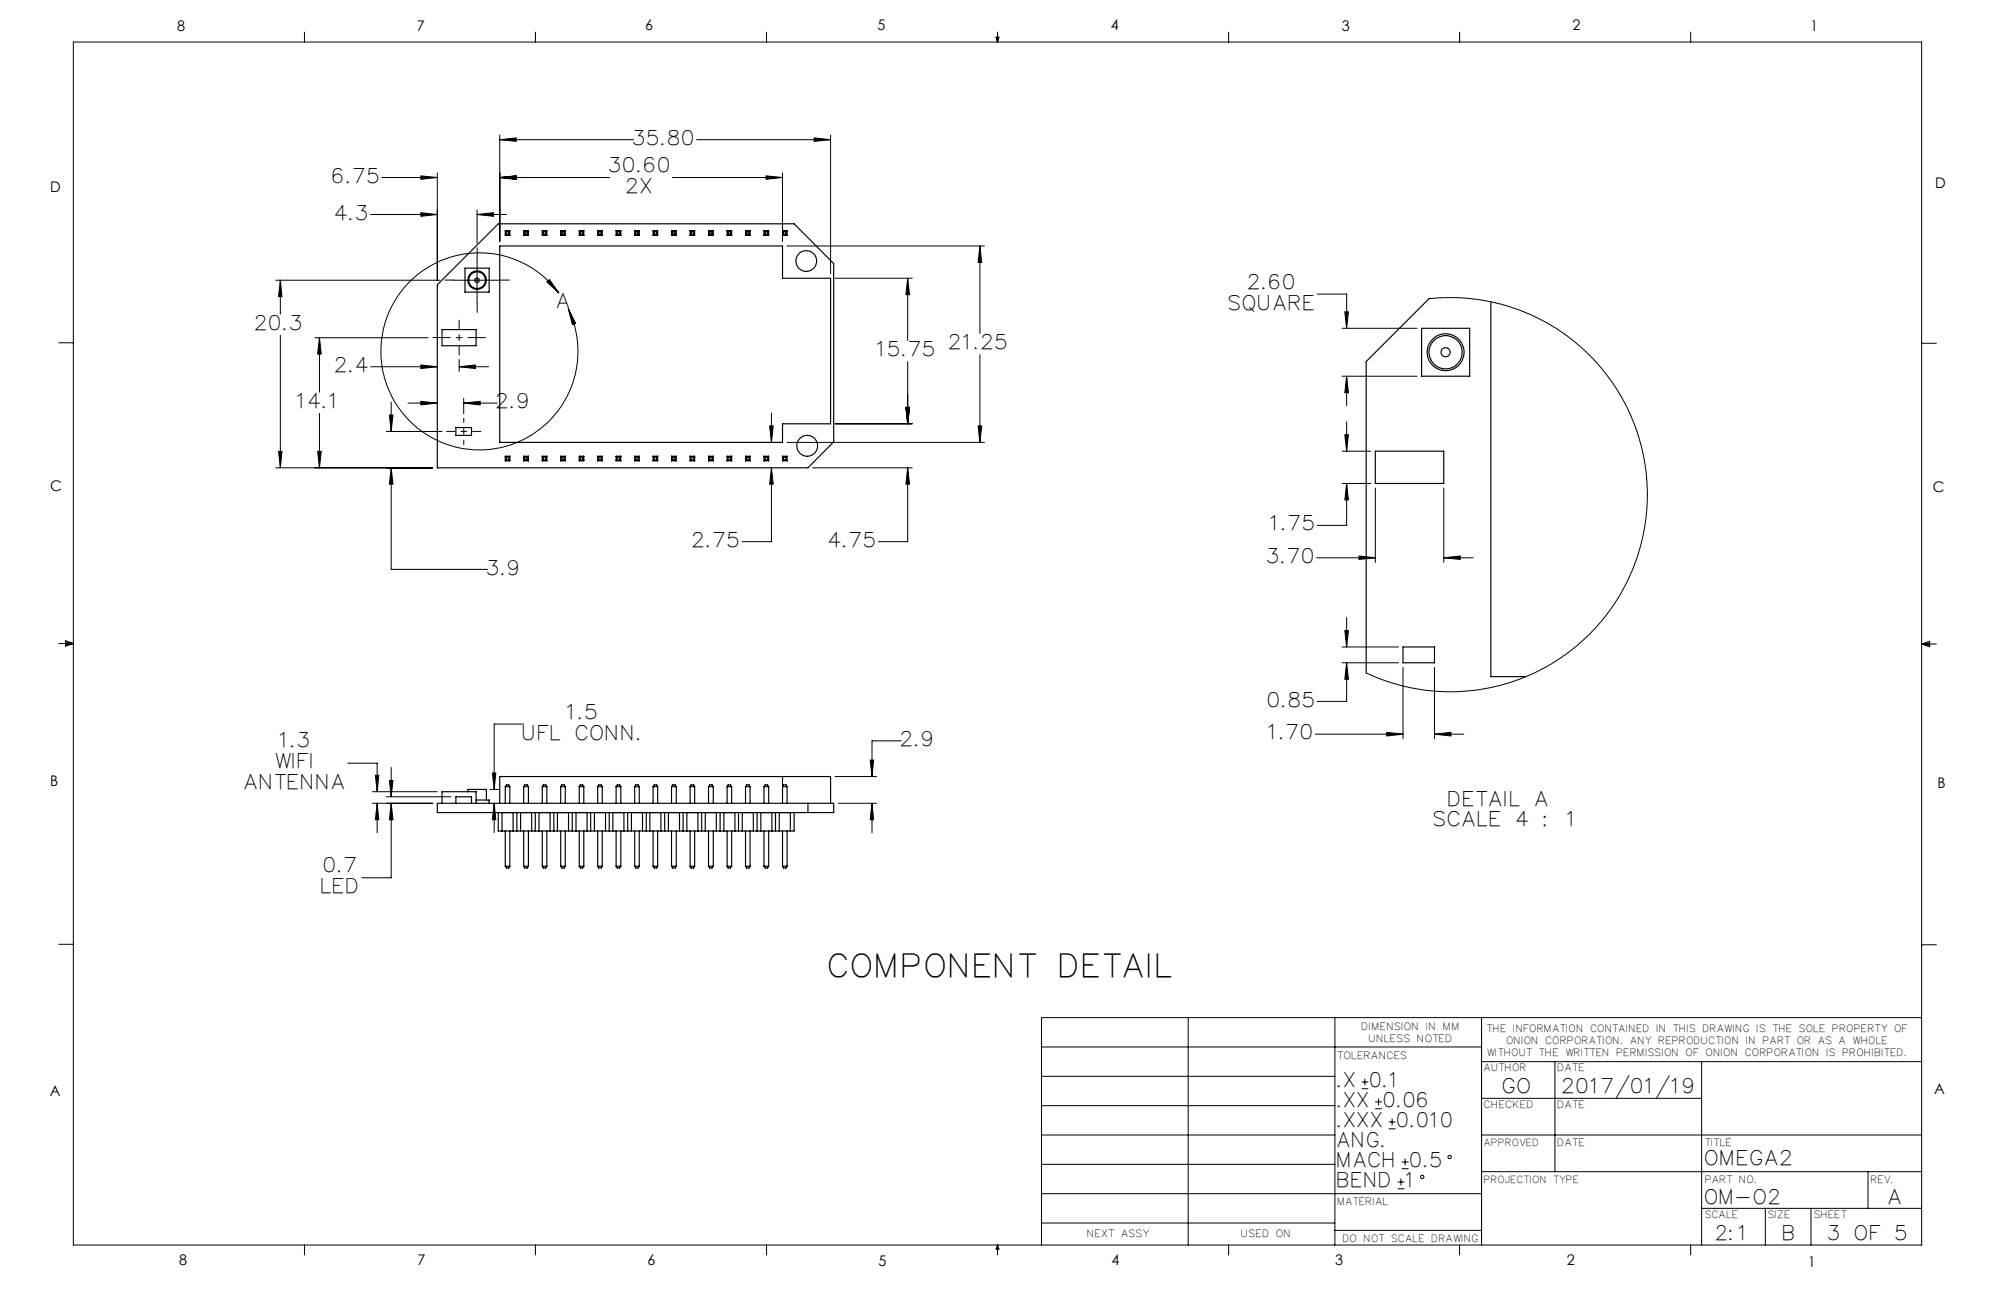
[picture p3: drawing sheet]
<svg xmlns="http://www.w3.org/2000/svg" width="432mm" height="279mm" viewBox="0 0 432 279" stroke-linecap="round" stroke-linejoin="round" font-family="sans-serif">
<g fill="none" stroke="#000" stroke-width=".22">
<path d="M15.9 9.1h400v260.4h-400zM65.9 6.9v2.2M115.9 6.9v2.2M165.9 6.9v2.2M215.6 8h.6l-.3 1.1zM215.7 8l.2 1.1M215.9 6.9v2.2M216 8l-.1 1.1M265.9 6.9v2.2M315.9 6.9v2.2M365.9 6.9v2.2M82.7 38.4h12"/>
<path d="M91.1 38.1l3.6 .3-3.6 .4zM94.7 37.4v23.2M108.2 38.4l3.5-.3v.7zM108.2 30.2l3.5-.4v.8zM108.2 29.2v23M108.2 38.4h23.7M108.2 30.2h29M145.6 38.4h23.8M150.8 30.2h29M165.8 38.1l3.6 .3-3.6 .4zM169.4 37.4v14.8M176.2 29.8l3.6 .4-3.6 .4z"/>
<path d="M179.8 29.2v30M80.2 46.4h14.5M91.1 46l3.6 .4-3.6 .4zM103.3 46.4l3.5-.4v.8zM103.3 45.4v7.2M103.3 46.4h6.3M103.3 55.6v10M170.4 53.2h42.7M212.1 53.2l.4 3.6h-.8zM212.1 53.2v19M12.7 74.2h3.2M59.7 60.6h35.5"/>
<path d="M60.7 60.6l.3 3.6h-.7zM60.7 60.6v7.4M60.7 72.6v28.6M68.2 73.1h24.5M69.1 73.1l.4 3.5h-.7zM69.1 73.1v11.8M80.2 79.4h14.5M91.1 79l3.6 .4-3.6 .4zM98.2 60.6h10.1M99.4 79.4l3.5-.4v.8zM99.4 77.8v2.6M99.4 79.4h6.3"/>
<path d="M118.4 61l.5-.5 2.1 2.9zM121 63.4a21.3 21.3 0 0 0-36.2 2.9 21.3 21.3 0 0 0 18.7 31.1 21.3 21.3 0 0 0 19.5-30.6M123 66.8l1.6 3.2-.7 .2zM180.8 60.2h16.6M196.5 60.2l.3 3.6h-.7zM196.5 60.2v13.5M196.5 78.3v13.4M212.1 76.8v18.9M285.1 63.6h6.4v7.4M290.5 71h16.2M291.1 67.5h.8l-.4 3.5zM309.3 64.7l3-.3h3.2l4.1 .4 5 1 4.3 1.3 4 1.8 3.9 2.1 4.2 3.1 3.8 3.6 3.7 4.4 2.4 3.7 2.1 4.2 1.6 4.2 1.2 5.1 .6 4.6 .2 4.2-.6 5.7-.9 4.1-1.6 5-2.6 5.4-2.2 3.5-3.5 4.3-4 3.7-4.2 3.1-3.4 2-4.6 2.1-4.8 1.4-5.1 1-4.4 .3-4.7-.2-4.9-.7-4.8-1.3-4.6-1.9"/>
<path d="M415.9 74.3h3.2M60.3 97.7h.7l-.3 3.5zM68.8 97.7h.7l-.4 3.5zM69.1 89.5v11.7M83.6 93.4h12.1M84.3 89.8h.8l-.4 3.6zM84.7 87v6.4M88.3 87.2h6.4M91.1 86.9l3.6 .3-3.6 .4zM100.4 87.2l3.5-.3v.7zM100.4 86.2v3.3M100.4 87.2h7.2"/>
<path d="M166.6 92.2h.8l-.4 3.5zM167 89.4v6.3M170.4 95.7h42.7M180.8 91.7h16.6M196.1 88.2h.7l-.3 3.5zM211.7 92.2h.8l-.4 3.5zM290.5 97.6h6.2M290.5 81.4h16.2M291.1 94.1h.8l-.4 3.5zM291.5 81.4l.4 3.6h-.8zM291.5 81.4v6.4M291.5 91.3v6.3"/>
<path d="M59.7 101.2h34M84.7 101.2l.4 3.6h-.8zM84.7 101.2v22h20.9M167 101.2l.4 3.6h-.8zM167 101.2v16h-6.4M175.9 101.2h21.5M196.5 101.2l.3 3.6h-.7zM196.5 101.2v16h-6.4M290.5 104.6h6.2M291.5 104.6l.4 3.6h-.8zM291.5 104.6v9.1h-6.4M297.7 105.6v16.1"/>
<path d="M312.5 105.6v16.1M12.7 139.3h3.2M14.2 139.1l1.7 .2M14.2 138.7l1.7 .6-1.7 .5zM15.9 139.3l-1.7 .3M285 120.7h12.7M291.1 136.5h.8l-.4 3.5zM291.5 133.7v6.3M294.1 120.3l3.6 .4-3.6 .4zM312.5 120.7l3.6-.4v.8zM312.5 120.7h6.3M415.9 139.4h3.2"/>
<path d="M415.9 139.4l1.8-.6v1.2zM415.9 139.4l1.8 .3M417.7 139.2l-1.8 .2M113.3 156.7h-6.3v14.2M284.7 158.9h19M290.5 140h12.2M290.5 143.4h12.2M291.5 143.4l.4 3.6h-.8zM291.5 143.4v8.4h-6.4M300.1 158.5l3.6 .4-3.6 .4zM303.7 144.4v15.5M310.5 158.9l3.5-.4v.8z"/>
<path d="M310.5 144.4v15.5M310.5 158.9h6.3M75.3 165.2h6.3v6.1M80.6 173.8h13.1M80.6 171.3h14.1M81.2 167.8h.8l-.4 3.5zM81.6 173.8l.4 3.6h-.8zM81.6 173.8v6.4M83.6 172.4h14M84.3 168.9h.8l-.4 3.5zM84.7 173.8l.4 3.6h-.8zM84.7 166.1v6.3"/>
<path d="M84.7 173.8v16.2h-6.4M106 170.9h1.9M106.6 167.3h.7l-.3 3.6zM107 173.8l.3 3.6h-.7zM107 173.8v6.4M180.8 168.1h8.9M181.5 173.8h8.2M188.3 164.5h.8l-.4 3.6zM188.7 173.8l.4 3.6h-.8zM188.7 173.8v6.4M195.1 160.3h-6.4v7.8M12.7 204.4h3.2"/>
<path d="M415.9 204.5h3.2M225.4 226.6h95.3M225.4 239.3h63.5M225.4 232.9h63.5M257.2 220.2v49.3M288.9 220.2v49.3M294.7 235.6h1.5M294.7 234.2h1.5M295.4 233.4v1.5M297.6 240h1.5M297.6 238.5h1.5M298.4 237.7v1.5"/>
<path d="M320.7 220.2v49.3M320.7 237.7h47.6M320.7 229.8h95.2M336.5 229.8v23.8M368.3 229.8v39.7M415.9 220.2h-190.5v49.3M225.4 258.3h95.3M225.4 245.6h63.5M225.4 252h63.5M300.6 244.3h1.4M300.6 242.8h1.4M301.3 242.1v1.5"/>
<path d="M302.5 257.3h1.5M302.5 255.8h1.5M303.2 255.1v1.4M303.4 252.9h1.5M303.4 251.5h1.5M304.1 250.8v1.4M320.7 253.6h95.2M320.7 245.6h95.2M404.3 253.6v7.9M65.9 269.5v2.1M115.9 269.5v2.1M165.9 269.5v2.1"/>
<path d="M215.9 269.5v2.1M215.9 269.5l.3 .8h-.6zM225.4 264.7h63.5M265.9 269.5v2.1M288.9 266.3h31.8M315.9 269.5v2.1M365.9 269.5v2.1M368.3 261.5h47.6M382.1 261.5v8M392 261.5v8"/>
<circle cx="307.8" cy="254.7" r=".38"/>
<circle cx="313.8" cy="250.4" r=".37"/>
</g>
<path d="M103.3 55.6v-2M98.3 60.6h-2M103.3 65.6v2M108.3 60.6h2" fill="none" stroke="#000" stroke-width=".22" stroke-dasharray="15.2 1.3 1.3 1.3"/>
<path d="M99.4 76.8v-7.5M96.7 93.4h7.4" fill="none" stroke="#000" stroke-width=".22" stroke-dasharray="15.2 1.3 1.3 1.3" stroke-dashoffset="13.4"/>
<path d="M100.4 96.2v-5.7" fill="none" stroke="#000" stroke-width=".22" stroke-dasharray="15.2 1.3 1.3 1.3" stroke-dashoffset="14.3"/>
<path d="M93.7 73.1h11.4" fill="none" stroke="#000" stroke-width=".22" stroke-dasharray="15.2 1.3 1.3 1.3" stroke-dashoffset="11.4"/>
<g fill="#000">
<path d="M118.4 61l.5-.5 2.1 2.9zM123 66.8l1.6 3.2-.7 .2z"/>
<path d="M91.1 86.9l3.6 .3-3.6 .4zM100.4 87.2l3.5-.3v.7zM84.7 101.2l.4 3.6h-.8zM84.3 89.8h.8l-.4 3.6zM69.1 73.1l.4 3.5h-.7zM68.8 97.7h.7l-.4 3.5zM99.4 79.4l3.5-.4v.8zM91.1 79l3.6 .4-3.6 .4zM167 101.2l.4 3.6h-.8zM166.6 92.2h.8l-.4 3.5zM91.1 46l3.6 .4-3.6 .4zM103.3 46.4l3.5-.4v.8zM60.7 60.6l.3 3.6h-.7zM60.3 97.7h.7l-.3 3.5zM91.1 38.1l3.6 .3-3.6 .4zM108.2 38.4l3.5-.3v.7zM108.2 38.4l3.5-.3v.7zM165.8 38.1l3.6 .3-3.6 .4zM108.2 30.2l3.5-.4v.8zM176.2 29.8l3.6 .4-3.6 .4zM196.5 101.2l.3 3.6h-.7zM196.1 88.2h.7l-.3 3.5zM196.1 88.2h.7l-.3 3.5zM196.5 60.2l.3 3.6h-.7zM212.1 53.2l.4 3.6h-.8zM211.7 92.2h.8l-.4 3.5zM188.3 164.5h.8l-.4 3.6zM188.7 173.8l.4 3.6h-.8zM81.2 167.8h.8l-.4 3.5zM81.6 173.8l.4 3.6h-.8zM106.6 167.3h.7l-.3 3.6zM107 173.8l.3 3.6h-.7zM84.3 168.9h.8l-.4 3.5zM84.7 173.8l.4 3.6h-.8zM291.1 94.1h.8l-.4 3.5zM291.5 104.6l.4 3.6h-.8zM310.5 158.9l3.5-.4v.8zM300.1 158.5l3.6 .4-3.6 .4zM291.1 136.5h.8l-.4 3.5zM291.5 143.4l.4 3.6h-.8zM291.5 81.4l.4 3.6h-.8zM291.1 67.5h.8l-.4 3.5zM312.5 120.7l3.6-.4v.8zM294.1 120.3l3.6 .4-3.6 .4z"/>
</g>
<g fill="none" stroke="#000" stroke-width=".25">
<path d="M100.6 58h5.3v5.2h-5.3zM107.8 48.4h64.1l8.5 8.6v38.6l-5.5 5.6h-80.2v-39.6zM108.2 53.2h61.2v7h10.4v31.5h-10.4v4h-61.2zM109.4 49.9h.9M109.4 50.9h.9M109.4 49.9l.2 .3M109.4 49.9v1M109.6 50.2h.5M109.6 50.7h.5M109.6 50.2v.5M109.6 50.7l-.2 .2M110.1 50.7l.2 .2"/>
<path d="M110.1 50.2v.5M110.3 49.9l-.2 .3M110.3 49.9v1M113.3 49.9h1.1M113.3 50.9h1.1M113.3 49.9l.3 .3M113.3 49.9v1M113.6 50.2h.5M113.6 50.7h.5M113.6 50.7l-.3 .2M113.6 50.2v.5M114.1 50.7l.3 .2"/>
<path d="M114.1 50.2v.5M114.4 49.9l-.3 .3M114.4 49.9v1M117.4 49.9h1M117.4 50.9h1M117.4 49.9v1M117.4 49.9l.2 .3M117.6 50.2h.5M117.6 50.7h.5M117.6 50.2v.5M117.6 50.7l-.2 .2M118.1 50.2v.5"/>
<path d="M118.1 50.7l.3 .2M118.4 49.9v1M118.4 49.9l-.3 .3M121.4 49.9h.9M121.4 50.9h.9M121.4 49.9l.2 .3M121.4 49.9v1M121.6 50.2h.5M121.6 50.7h.5M121.6 50.2v.5M121.6 50.7l-.2 .2M122.1 50.2v.5"/>
<path d="M122.1 50.7l.2 .2M122.3 49.9l-.2 .3M122.3 49.9v1M125.4 49.9h1M125.4 50.9h1M125.4 49.9l.2 .3M125.4 49.9v1M125.6 50.2h.5M125.6 50.7h.5M125.6 50.2v.5M125.6 50.7l-.2 .2M126.1 50.2v.5"/>
<path d="M126.1 50.7l.3 .2M126.4 49.9l-.3 .3M126.4 49.9v1M129.4 49.9h1M129.4 50.9h1M129.4 49.9l.2 .3M129.4 49.9v1M129.6 50.2h.5M129.6 50.7h.5M129.6 50.2v.5M129.6 50.7l-.2 .2M130.1 50.2v.5"/>
<path d="M130.1 50.7l.3 .2M130.4 49.9l-.3 .3M130.4 49.9v1M133.4 49.9h1M133.4 50.9h1M133.4 49.9v1M133.4 49.9l.2 .3M133.6 50.2h.5M133.6 50.7h.5M133.6 50.2v.5M133.6 50.7l-.2 .2M134.1 50.2v.5"/>
<path d="M134.1 50.7l.3 .2M134.4 49.9l-.3 .3M134.4 49.9v1M137.4 49.9l.2 .3M137.4 49.9h1M137.4 50.9h1M137.4 49.9v1M137.6 50.2h.5M137.6 50.7h.5M137.6 50.2v.5M137.6 50.7l-.2 .2M138.1 50.7l.3 .2"/>
<path d="M138.1 50.2v.5M138.4 49.9l-.3 .3M138.4 49.9v1M141.4 49.9h.9M141.4 50.9h.9M141.4 49.9l.2 .3M141.4 49.9v1M141.6 50.2h.5M141.6 50.7h.5M141.6 50.2v.5M141.6 50.7l-.2 .2M142.1 50.7l.2 .2"/>
<path d="M142.1 50.2v.5M142.3 49.9l-.2 .3M142.3 49.9v1M145.3 49.9h1.1M145.3 50.9h1.1M145.3 49.9l.3 .3M145.3 49.9v1M145.6 50.2h.5M145.6 50.7h.5M145.6 50.7l-.3 .2M145.6 50.2v.5M146.1 50.7l.3 .2"/>
<path d="M146.1 50.2v.5M146.4 49.9l-.3 .3M146.4 49.9v1M149.4 49.9h1M149.4 50.9h1M149.4 49.9l.2 .3M149.4 49.9v1M149.6 50.2h.5M149.6 50.7h.5M149.6 50.2v.5M149.6 50.7l-.2 .2M150.1 50.2v.5"/>
<path d="M150.1 50.7l.3 .2M150.4 49.9l-.3 .3M150.4 49.9v1M153.4 49.9h1M153.4 49.9l.2 .3M153.4 49.9v1M153.4 50.9h1M153.6 50.2h.5M153.6 50.7h.5M153.6 50.7l-.2 .2M153.6 50.2v.5M154.1 50.7l.3 .2"/>
<path d="M154.1 50.2v.5M154.4 49.9l-.3 .3M154.4 49.9v1M157.4 49.9h1M157.4 50.9h1M157.4 49.9v1M157.4 49.9l.2 .3M157.6 50.2h.5M157.6 50.7h.5M157.6 50.2v.5M157.6 50.7l-.2 .2M158.1 50.7l.3 .2"/>
<path d="M158.1 50.2v.5M158.4 49.9v1M158.4 49.9l-.3 .3M161.4 49.9h.9M161.4 50.9h.9M161.4 49.9v1M161.4 49.9l.2 .3M161.6 50.2h.5M161.6 50.7h.5M161.6 50.2v.5M161.6 50.7l-.2 .2M162.1 50.7l.2 .2"/>
<path d="M162.1 50.2v.5M162.3 49.9v1M162.3 49.9l-.2 .3M165.3 49.9h1.1M165.3 50.9h1.1M165.3 49.9v1M165.3 49.9l.3 .3M165.6 50.2h.5M165.6 50.7h.5M165.6 50.2v.5M165.6 50.7l-.3 .2M166.1 50.7l.3 .2"/>
<path d="M166.1 50.2v.5M166.4 49.9l-.3 .3M166.4 49.9v1M169.4 49.9h1M169.4 50.9h1M169.4 49.9l.2 .3M169.4 49.9v1M169.6 50.2h.5M169.6 50.7h.5M169.6 50.2v.5M169.6 50.7l-.2 .2M170.1 50.7l.3 .2"/>
<path d="M170.1 50.2v.5M170.4 49.9l-.3 .3M170.4 49.9v1M95.7 71.3h7.3v3.5h-7.3zM307.7 71h10.4v10.4h-10.4zM309.3 64.7l-13.6 13.5v67.4M322.7 65.3v81.1h7.6M98.7 92.5h3.4v1.7h-3.4zM109.4 98.7v1M109.4 99.7h.9M109.4 98.7l.2 .3M109.4 98.7h.9"/>
<path d="M109.6 99v.5M109.6 99.5h.5M109.6 99h.5M109.6 99.5l-.2 .2M110.1 99v.5M110.1 99.5l.2 .2M110.3 98.7v1M110.3 98.7l-.2 .3M113.3 98.7v1M113.3 99.7h1.1M113.3 98.7h1.1M113.3 98.7l.3 .3"/>
<path d="M113.6 99v.5M113.6 99.5h.5M113.6 99h.5M113.6 99.5l-.3 .2M114.1 99v.5M114.1 99.5l.3 .2M114.4 98.7v1M114.4 98.7l-.3 .3M117.4 98.7v1M117.4 99.7h1M117.4 98.7l.2 .3M117.4 98.7h1"/>
<path d="M117.6 99v.5M117.6 99.5h.5M117.6 99.5l-.2 .2M117.6 99h.5M118.1 99v.5M118.1 99.5l.3 .2M118.4 98.7v1M118.4 98.7l-.3 .3M121.4 98.7v1M121.4 99.7h.9M121.4 98.7h.9M121.4 98.7l.2 .3"/>
<path d="M121.6 99v.5M121.6 99.5h.5M121.6 99h.5M121.6 99.5l-.2 .2M122.1 99v.5M122.1 99.5l.2 .2M122.3 98.7v1M122.3 98.7l-.2 .3M125.4 98.7v1M125.4 99.7h1M125.4 98.7h1M125.4 98.7l.2 .3"/>
<path d="M125.6 99v.5M125.6 99.5h.5M125.6 99.5l-.2 .2M125.6 99h.5M126.1 99v.5M126.1 99.5l.3 .2M126.4 98.7v1M126.4 98.7l-.3 .3M129.4 98.7v1M129.4 99.7h1M129.4 98.7h1M129.4 98.7l.2 .3"/>
<path d="M129.6 99v.5M129.6 99.5h.5M129.6 99h.5M129.6 99.5l-.2 .2M130.1 99v.5M130.1 99.5l.3 .2M130.4 98.7v1M130.4 98.7l-.3 .3M133.4 98.7v1M133.4 99.7h1M133.4 98.7h1M133.4 98.7l.2 .3"/>
<path d="M133.6 99v.5M133.6 99.5h.5M133.6 99h.5M133.6 99.5l-.2 .2M134.1 99v.5M134.1 99.5l.3 .2M134.4 98.7v1M134.4 98.7l-.3 .3M137.4 98.7v1M137.4 99.7h1M137.4 98.7h1M137.4 98.7l.2 .3"/>
<path d="M137.6 99v.5M137.6 99.5h.5M137.6 99h.5M137.6 99.5l-.2 .2M138.1 99v.5M138.1 99.5l.3 .2M138.4 98.7v1M138.4 98.7l-.3 .3M141.4 98.7v1M141.4 99.7h.9M141.4 98.7h.9M141.4 98.7l.2 .3"/>
<path d="M141.6 99v.5M141.6 99.5h.5M141.6 99h.5M141.6 99.5l-.2 .2M142.1 99v.5M142.1 99.5l.2 .2M142.3 98.7v1M142.3 98.7l-.2 .3M145.3 98.7v1M145.3 99.7h1.1M145.3 98.7h1.1M145.3 98.7l.3 .3"/>
<path d="M145.6 99v.5M145.6 99.5h.5M145.6 99h.5M145.6 99.5l-.3 .2M146.1 99v.5M146.1 99.5l.3 .2M146.4 98.7v1M146.4 98.7l-.3 .3M149.4 98.7v1M149.4 99.7h1M149.4 98.7h1M149.4 98.7l.2 .3"/>
<path d="M149.6 99v.5M149.6 99.5h.5M149.6 99h.5M149.6 99.5l-.2 .2M150.1 99v.5M150.1 99.5l.3 .2M150.4 98.7v1M150.4 98.7l-.3 .3M153.4 98.7v1M153.4 99.7h1M153.4 98.7h1M153.4 98.7l.2 .3"/>
<path d="M153.6 99v.5M153.6 99.5h.5M153.6 99h.5M153.6 99.5l-.2 .2M154.1 99v.5M154.1 99.5l.3 .2M154.4 98.7v1M154.4 98.7l-.3 .3M157.4 98.7v1M157.4 99.7h1M157.4 98.7h1M157.4 98.7l.2 .3"/>
<path d="M157.6 99v.5M157.6 99.5h.5M157.6 99.5l-.2 .2M157.6 99h.5M158.1 99v.5M158.1 99.5l.3 .2M158.4 98.7v1M158.4 98.7l-.3 .3M161.4 98.7v1M161.4 99.7h.9M161.4 98.7h.9M161.4 98.7l.2 .3"/>
<path d="M161.6 99v.5M161.6 99.5h.5M161.6 99h.5M161.6 99.5l-.2 .2M162.1 99v.5M162.1 99.5l.2 .2M162.3 98.7v1M162.3 98.7l-.2 .3M165.3 98.7v1M165.3 99.7h1.1M165.3 98.7h1.1M165.3 98.7l.3 .3"/>
<path d="M165.6 99v.5M165.6 99.5h.5M165.6 99h.5M165.6 99.5l-.3 .2M166.1 99v.5M166.1 99.5l.3 .2M166.4 98.7v1M166.4 98.7l-.3 .3M169.4 98.7v1M169.4 99.7h1M169.4 98.7h1M169.4 98.7l.2 .3"/>
<path d="M169.6 99v.5M169.6 99.5h.5M169.6 99h.5M169.6 99.5l-.2 .2M170.1 99v.5M170.1 99.5l.3 .2M170.4 98.7v1M170.4 98.7l-.3 .3M297.7 97.6h14.8v7h-14.8zM303.7 140h6.8v3.4h-6.8zM94.7 173.8h85.7v2.1h-85.7zM95.7 173.8v-2.5h7.3v2.5"/>
<path d="M98.7 173.8v-1.4h3.4v1.4M101.2 171.3v-.4h4.1v2.2M103 173.1h2.9v.7M107.8 175.9v3.9h64.1v-3.9M108.2 173.8v-5.7h71.6v5.7M108.7 175.9v3.9M109.4 170.3v3.5M109.4 179.8v7.7M109.4 170.3h.9M109.4 170.3l.2-.4h.5l.2 .4M110.3 170.3v3.5M110.3 179.8v7.7"/>
<path d="M111.1 175.9v3.9M111.9 175.9v3.9M112.7 175.9v3.9M113.3 170.3v3.5M113.3 179.8v7.7M113.3 170.3h1.1M113.3 170.3l.3-.4h.5l.3 .4M114.4 170.3v3.5M114.4 179.8v7.7M115.1 175.9v3.9M115.9 175.9v3.9M116.7 175.9v3.9"/>
<path d="M117.4 170.3v3.5M117.4 179.8v7.7M117.4 170.3h1M117.4 170.3l.2-.4h.5l.3 .4M118.4 170.3v3.5M118.4 179.8v7.7M119.1 175.9v3.9M119.9 175.9v3.9M120.6 175.9v3.9M121.4 170.3v3.5M121.4 179.8v7.7M121.4 170.3h.9"/>
<path d="M121.4 170.3l.2-.4h.5l.2 .4M122.3 170.3v3.5M122.3 179.8v7.7M123 175.9v3.9M123.9 175.9v3.9M124.7 175.9v3.9M125.4 170.3v3.5M125.4 179.8v7.7M125.4 170.3h1M125.4 170.3l.2-.4h.5l.3 .4M126.4 170.3v3.5M126.4 179.8v7.7"/>
<path d="M127.1 175.9v3.9M127.8 175.9v3.9M128.7 175.9v3.9M129.4 170.3v3.5M129.4 179.8v7.7M129.4 170.3h1M129.4 170.3l.2-.4h.5l.3 .4M130.4 170.3v3.5M130.4 179.8v7.7M131.1 175.9v3.9M131.9 175.9v3.9M132.6 175.9v3.9"/>
<path d="M133.3 170.3v3.5M133.3 179.8v7.7M133.3 170.3h1.1M133.3 170.3l.3-.4h.5l.3 .4M134.4 170.3v3.5M134.4 179.8v7.7M135 175.9v3.9M135.9 175.9v3.9M136.7 175.9v3.9M137.4 170.3v3.5M137.4 179.8v7.7M137.4 170.3h1"/>
<path d="M137.4 170.3l.2-.4h.5l.3 .4M138.4 170.3v3.5M138.4 179.8v7.7M139.1 175.9v3.9M139.9 175.9v3.9M140.7 175.9v3.9M141.4 170.3v3.5M141.4 179.8v7.7M141.4 170.3h.9M141.4 170.3l.2-.4h.5l.2 .4M142.3 170.3v3.5M142.3 179.8v7.7"/>
<path d="M143.1 175.9v3.9M143.9 175.9v3.9M144.7 175.9v3.9M145.3 170.3v3.5M145.3 179.8v7.7M145.3 170.3h1.1M145.3 170.3l.3-.4h.5l.3 .4M146.4 170.3v3.5M146.4 179.8v7.7M147.1 175.9v3.9M147.8 175.9v3.9M148.7 175.9v3.9"/>
<path d="M149.4 170.3v3.5M149.4 179.8v7.7M149.4 170.3h1M149.4 170.3l.2-.4h.5l.3 .4M150.4 170.3v3.5M150.4 179.8v7.7M151.1 175.9v3.9M151.9 175.9v3.9M152.6 175.9v3.9M153.4 170.3v3.5M153.4 179.8v7.7M153.4 170.3h1"/>
<path d="M153.4 170.3l.2-.4h.5l.3 .4M154.4 170.3v3.5M154.4 179.8v7.7M155 175.9v3.9M155.9 175.9v3.9M156.7 175.9v3.9M157.4 170.3v3.5M157.4 179.8v7.7M157.4 170.3h1M157.4 170.3l.2-.4h.5l.3 .4M158.4 170.3v3.5M158.4 179.8v7.7"/>
<path d="M159.1 175.9v3.9M159.8 175.9v3.9M160.7 175.9v3.9M161.4 170.3v3.5M161.4 179.8v7.7M161.4 170.3h.9M161.4 170.3l.2-.4h.5l.2 .4M162.3 170.3v3.5M162.3 179.8v7.7M163.1 175.9v3.9M163.9 175.9v3.9M164.7 175.9v3.9"/>
<path d="M165.3 170.3v3.5M165.3 179.8v7.7M165.3 170.3h1.1M165.3 170.3l.3-.4h.5l.3 .4M166.4 170.3v3.5M166.4 179.8v7.7M167.1 175.9v3.9M167.9 175.9v3.9M168.7 175.9v3.9M169.4 168.1v5.7M169.4 179.8v7.7M169.6 169.9h.5l.3 .4h-1z"/>
<path d="M170.4 170.3v3.5M170.4 179.8v7.7M171.1 175.9v3.9M174.9 173.8v2.1M109.4 187.5l.2 .4h.5l.2-.4M109.4 187.5h.9M113.3 187.5l.3 .4h.5l.3-.4M113.3 187.5h1.1M117.4 187.5l.2 .4h.5l.3-.4M117.4 187.5h1M121.4 187.5l.2 .4h.5l.2-.4M121.4 187.5h.9"/>
<path d="M125.4 187.5l.2 .4h.5l.3-.4M125.4 187.5h1M129.4 187.5l.2 .4h.5l.3-.4M129.4 187.5h1M133.3 187.5l.3 .4h.5l.3-.4M133.3 187.5h1.1M137.4 187.5l.2 .4h.5l.3-.4M137.4 187.5h1M141.4 187.5l.2 .4h.5l.2-.4M141.4 187.5h.9M145.3 187.5l.3 .4h.5l.3-.4M145.3 187.5h1.1"/>
<path d="M149.4 187.5l.2 .4h.5l.3-.4M149.4 187.5h1M153.4 187.5l.2 .4h.5l.3-.4M153.4 187.5h1M157.4 187.5l.2 .4h.5l.3-.4M157.4 187.5h1M161.4 187.5l.2 .4h.5l.2-.4M161.4 187.5h.9M165.3 187.5l.3 .4h.5l.3-.4M165.3 187.5h1.1M169.4 187.5l.2 .4h.5l.3-.4M169.4 187.5h1"/>
<circle cx="174.5" cy="56.5" r="2.24"/>
<circle cx="103.3" cy="60.6" r="2"/>
<circle cx="103.3" cy="60.6" r=".5"/>
<circle cx="103.3" cy="60.6" r="1.81"/>
<circle cx="312.9" cy="76.2" r="3.6"/>
<circle cx="312.9" cy="76.2" r="4"/>
<circle cx="312.9" cy="76.2" r="1"/>
<circle cx="174.7" cy="96.5" r="2.25"/>
</g>
<text font-size="6.8" x="179.6" y="211.4">COMPONENT DETAIL</text>
<g font-size="4.3">
<text x="137.2" y="31.3">35.80</text>
<text x="72.1" y="39.6">6.75</text>
<text x="132" y="37.3">30.60</text>
<text x="135.8" y="41.8">2X</text>
<text x="72.7" y="47.5">4.3</text>
<text x="270.3" y="62.5">2.60</text>
<text x="55.4" y="71.4">20.3</text>
<text x="120.7" y="66.6">A</text>
<text x="266.1" y="67.1">SQUARE</text>
<text x="190" y="77.1">15.75</text>
<text x="205.6" y="75.6">21.25</text>
<text x="72.7" y="80.5">2.4</text>
<text x="64.5" y="88.3">14.1</text>
<text x="107.6" y="88.3">2.9</text>
<text x="150.1" y="118.3">2.75</text>
<text x="179.5" y="118.3">4.75</text>
<text x="275.2" y="114.8">1.75</text>
<text x="105.6" y="124.4">3.9</text>
<text x="274.4" y="121.8">3.70</text>
<text x="122.9" y="155.5">1.5</text>
<text x="274.6" y="152.9">0.85</text>
<text x="60.7" y="161.7">1.3</text>
<text x="113.3" y="160.1">UFL CONN.</text>
<text x="195.1" y="161.5">2.9</text>
<text x="274.7" y="160">1.70</text>
<text x="59.8" y="166.3">WIFI</text>
<text x="53.1" y="170.9">ANTENNA</text>
<text x="310.5" y="178.8">SCALE 4 : 1</text>
<text x="313.7" y="174.5">DETAIL A</text>
<text x="70.2" y="188.8">0.7</text>
<text x="69.7" y="193.4">LED</text>
<text x="289.6" y="235.3">.X 0.1</text>
<text x="289.6" y="239.6">.XX 0.06</text>
<text x="325.4" y="236.5">GO</text>
<text x="338.4" y="236.5">2017/01/19</text>
<text x="289.6" y="243.9">.XXX 0.010</text>
<text x="289.6" y="248.3">ANG.</text>
<text x="289.6" y="252.6">MACH 0.5</text>
<text x="289.6" y="256.9">BEND 1</text>
<text x="369.2" y="252.2">OMEGA2</text>
<text x="369.2" y="260.6">OM-O2</text>
<text x="408.9" y="260.6">A</text>
<text x="371.6" y="268.4">2:1</text>
<text x="386.1" y="268.4">B</text>
<text x="395.9" y="268.4">3 OF 5</text>
</g>
<g font-size="3.2">
<text x="38.3" y="6.7">8</text>
<text x="90.2" y="6.7">7</text>
<text x="139.7" y="6.5">6</text>
<text x="190" y="6.5">5</text>
<text x="240.4" y="6.5">4</text>
<text x="290.4" y="6.7">3</text>
<text x="340.4" y="6.5">2</text>
<text x="391.9" y="6.7">1</text>
<text x="10.9" y="41.6">D</text>
<text x="418.9" y="40.7">D</text>
<text x="10.9" y="106.3">C</text>
<text x="418.4" y="106.4">C</text>
<text x="10.8" y="170.2">B</text>
<text x="419.4" y="170.6">B</text>
<text x="10.8" y="237.2">A</text>
<text x="418.6" y="236.8">A</text>
<text x="38.8" y="273.8">8</text>
<text x="90.4" y="273.8">7</text>
<text x="140.2" y="273.8">6</text>
<text x="190.1" y="273.9">5</text>
<text x="240.5" y="273.8">4</text>
<text x="289" y="273.9">3</text>
<text x="339.1" y="273.8">2</text>
<text x="391.4" y="274.1">1</text>
</g>
<g font-size="2.2">
<text x="294.9" y="222.9">DIMENSION IN MM</text>
<text x="296.4" y="225.5">UNLESS NOTED</text>
<text x="321.9" y="223.3">THE INFORMATION CONTAINED IN THIS DRAWING IS THE SOLE PROPERTY OF</text>
<text x="326.2" y="225.9">ONION CORPORATION. ANY REPRODUCTION IN PART OR AS A WHOLE</text>
<text x="289.6" y="229.2">TOLERANCES</text>
<text x="321.3" y="231.9">AUTHOR</text>
<text x="322" y="228.4">WITHOUT THE WRITTEN PERMISSION OF ONION CORPORATION IS PROHIBITED.</text>
<text x="337.3" y="231.9">DATE</text>
<text x="321.3" y="239.8">CHECKED</text>
<text x="337.3" y="239.8">DATE</text>
<text x="337.3" y="247.9">DATE</text>
<text x="369.2" y="247.9">TITLE</text>
<text x="369.2" y="256">PART NO.</text>
<text x="405.1" y="256">REV.</text>
<text x="289.6" y="260.8">MATERIAL</text>
<text x="369.2" y="263.7">SCALE</text>
<text x="382.8" y="263.7">SIZE</text>
<text x="392.8" y="263.7">SHEET</text>
<text x="235.4" y="267.7">NEXT ASSY</text>
<text x="268.8" y="267.7">USED ON</text>
<text x="290.8" y="268.8">DO NOT SCALE DRAWING</text>
</g>
<g font-size="2.1">
<text x="321.3" y="247.9">APPROVED</text>
<text x="321.3" y="256">PROJECTION TYPE</text>
</g>
</svg>
